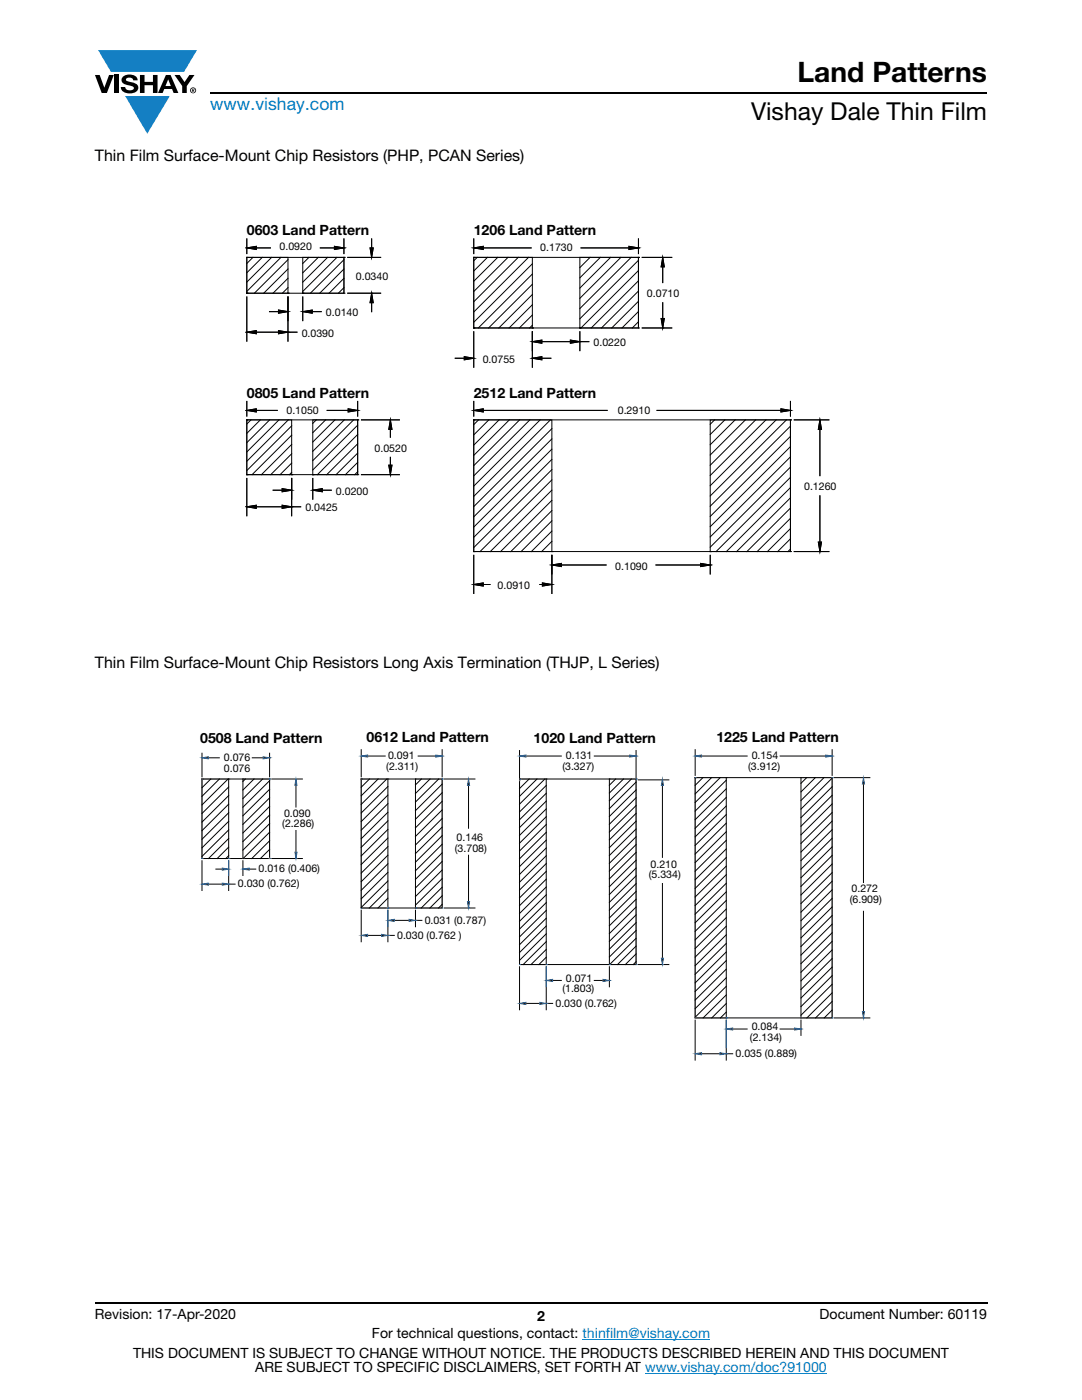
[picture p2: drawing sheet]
<svg xmlns="http://www.w3.org/2000/svg" width="216mm" height="279mm" viewBox="0 0 216 279" stroke-linecap="round" stroke-linejoin="round" font-family="sans-serif">
<g fill="#147fc3">
<path d="M19.6 10h19.7l-2.6 4.3h-1.1h-13.5z"/>
<path d="M25 19.2h8.9l-4.5 7.5z"/>
</g>
<g fill="#000">
<path d="M18.9 15h1l.9 2.5 1-2.5h.9l-1.4 3.6h-1zM22.9 15h.9v3.6h-.9zM24.6 15.3a2.1 2.1 0 0 1 2.8 .3l.1 .4h-.9a.79 .79 0 0 0-.7-.5 .79 .79 0 0 0-.8 .4l.3 .3 1 .2a1.08 1.08 0 0 1 1.2 1 1.08 1.08 0 0 1-1.1 1.2 1.73 1.73 0 0 1-2.4-1.2h.9a.96 .96 0 0 0 .8 .6 .96 .96 0 0 0 .9-.4 1.31 1.31 0 0 0-1.2-.6 1.03 1.03 0 0 1-1.1-.6 1.03 1.03 0 0 1 .2-1.1zM27.9 15h.9v1.3h1.7v-1.3h.9v3.6h-.9v-1.6h-1.7v1.6h-.9zM34.8 15h1.1l.9 1.4 1-1.4h1l-1.5 2.2v1.4h-.9v-1.4z"/>
<path d="M33.6 15.9l.5 1.3h-1.1zM33.1 15l-1.6 3.6h1l.3-.8h1.5l.3 .8h1l-1.6-3.6z"/>
<path d="M38.4 17.8h.2v.2h-.2zM38.3 17.7v.7h.1v-.3l.4 .3-.2-.3 .2-.2-.1-.2z"/>
<path d="M38.1 18a.46 .46 0 0 1 .9 0 .46 .46 0 0 1-.9 0zM37.9 18a.6 .6 0 0 0 1.2 0 .6 .6 0 0 0-1.2 0z"/>
</g>
<path d="M42 18.6h155M18.9 260h178.1" fill="none" stroke="#000" stroke-width=".36"/>
<path d="M116.2 267.3h25.5M128.7 274h36.3" fill="none" stroke="#007ec4" stroke-width=".2"/>
<path d="M49 44.6h117.9v73.9h-117.9z" fill="#fff"/>
<path d="M49.2 51.4h19.4v7.1h-19.4zM49.2 58.5h.1M49.2 51.4h8.3v7.1h-8.3zM49.2 47.6v3.1M51.1 49.5h3M60.4 58.5h.1M60.4 51.4h8.2v7.1h-8.2zM63.8 49.5h2.9M68.6 47.6v3.1" fill="none" stroke="#000" stroke-width=".2"/>
<path d="M49.2 49.5l1.9-.3v.6z" fill="#ee2123"/>
<path d="M49.2 49.5l1.9-.3v.6z" fill="none" stroke="#000" stroke-width=".2"/>
<path d="M49.2 49.5l1.9-.3v.6z" fill="#000"/>
<path d="M66.7 49.2l1.9 .3-1.9 .3z" fill="#ee2123"/>
<path d="M49.2 51.4h.1M66.7 49.2l1.9 .3-1.9 .3zM68.6 51.4h.1M68.6 49.5h.1M69.3 51.4h6.8M69.3 58.5h6.8M74.2 47.6v1.9M74.2 60.4v1.9" fill="none" stroke="#000" stroke-width=".2"/>
<path d="M66.7 49.2l1.9 .3-1.9 .3zM74.2 47.6v1.9zM74.2 60.4v1.9z" fill="#000"/>
<path d="M73.8 49.5h.7l-.3 1.9z" fill="#ee2123"/>
<path d="M73.8 49.5h.7l-.3 1.9z" fill="none" stroke="#000" stroke-width=".2"/>
<path d="M73.8 49.5h.7l-.3 1.9z" fill="#000"/>
<path d="M74.2 58.5l.3 1.9h-.7z" fill="#ee2123"/>
<path d="M49.2 59.2v9M57.5 59.2v9M68.6 51.4h.1M68.6 58.5h.1M74.2 58.5h.1M74.2 58.5l.3 1.9h-.7zM51.1 66.3h4.5M57.5 66.3h1.9" fill="none" stroke="#000" stroke-width=".2"/>
<path d="M57.5 66.3h1.9zM74.2 58.5l.3 1.9h-.7z" fill="#000"/>
<path d="M49.2 66.3l1.9-.3v.6z" fill="#ee2123"/>
<path d="M49.2 66.3l1.9-.3v.6z" fill="none" stroke="#000" stroke-width=".2"/>
<path d="M49.2 66.3l1.9-.3v.6z" fill="#000"/>
<path d="M55.6 66l1.9 .3-1.9 .3z" fill="#ee2123"/>
<path d="M49.2 58.5h.1M57.5 59.2v4.9M57.5 58.5h.1M60.4 59.2v4.9M53.7 62.2h1.9M55.6 66l1.9 .3-1.9 .3zM57.5 66.3h.1M62.3 62.2h1.9" fill="none" stroke="#000" stroke-width=".2"/>
<path d="M55.6 66l1.9 .3-1.9 .3zM53.7 62.2h1.9zM62.3 62.2h1.9z" fill="#000"/>
<path d="M55.6 61.9l1.9 .3-1.9 .3z" fill="#ee2123"/>
<path d="M55.6 61.9l1.9 .3-1.9 .3z" fill="none" stroke="#000" stroke-width=".2"/>
<path d="M55.6 61.9l1.9 .3-1.9 .3z" fill="#000"/>
<path d="M60.4 62.2l1.9-.3v.6z" fill="#ee2123"/>
<g fill="none" stroke="#000" stroke-width=".2">
<path d="M57.5 58.5h.1M60.4 58.5h.1M60.4 62.2l1.9-.3v.6zM60.4 62.2h.1M49.2 83.8h22.2v10.9h-22.2zM49.2 94.7h.1M49.2 83.8h9v10.9h-9zM49.2 80v3.1M51.1 81.9h4.3M62.4 94.7h.1M62.4 83.8h9v10.9h-9zM65.2 81.9h4.3"/>
<path d="M71.4 80v3.1"/>
</g>
<path d="M60.4 62.2l1.9-.3v.6z" fill="#000"/>
<path d="M49.2 81.9l1.9-.3v.6z" fill="#ee2123"/>
<path d="M49.2 81.9l1.9-.3v.6z" fill="none" stroke="#000" stroke-width=".2"/>
<path d="M49.2 81.9l1.9-.3v.6z" fill="#000"/>
<path d="M69.5 81.6l1.9 .3-1.9 .3z" fill="#ee2123"/>
<path d="M49.2 83.8h.1M69.5 81.6l1.9 .3-1.9 .3zM71.4 83.8h.1M71.4 81.9h.1M72 83.8h7.8M72 94.7h7.8M77.9 85.7v1.7M77.9 91.2v1.6" fill="none" stroke="#000" stroke-width=".2"/>
<path d="M69.5 81.6l1.9 .3-1.9 .3zM77.9 85.7v1.7zM77.9 91.2v1.6z" fill="#000"/>
<path d="M77.9 83.8l.3 1.9h-.6z" fill="#ee2123"/>
<path d="M77.9 83.8l.3 1.9h-.6z" fill="none" stroke="#000" stroke-width=".2"/>
<path d="M77.9 83.8l.3 1.9h-.6z" fill="#000"/>
<path d="M77.6 92.8h.6l-.3 1.9z" fill="#ee2123"/>
<path d="M49.2 95.4v7.6M58.2 95.4v7.6M71.4 83.8h.1M71.4 94.7h.1M77.6 92.8h.6l-.3 1.9zM77.9 94.7h.1M51.1 101.1h5.2M58.2 101.1h1.9" fill="none" stroke="#000" stroke-width=".2"/>
<path d="M77.6 92.8h.6l-.3 1.9zM58.2 101.1h1.9z" fill="#000"/>
<path d="M49.2 101.1l1.9-.3v.7z" fill="#ee2123"/>
<path d="M49.2 101.1l1.9-.3v.7z" fill="none" stroke="#000" stroke-width=".2"/>
<path d="M49.2 101.1l1.9-.3v.7z" fill="#000"/>
<path d="M56.3 100.8l1.9 .3-1.9 .4z" fill="#ee2123"/>
<path d="M49.2 94.7h.1M54.4 97.8h1.9M58.2 95.4v4.3M58.2 94.7h.1M62.4 95.4v4.3M64.3 97.8h1.9M56.3 100.8l1.9 .3-1.9 .4zM58.2 101.1h.1" fill="none" stroke="#000" stroke-width=".2"/>
<path d="M54.4 97.8h1.9zM64.3 97.8h1.9zM56.3 100.8l1.9 .3-1.9 .4z" fill="#000"/>
<path d="M56.3 97.5l1.9 .3-1.9 .3z" fill="#ee2123"/>
<path d="M56.3 97.5l1.9 .3-1.9 .3z" fill="none" stroke="#000" stroke-width=".2"/>
<path d="M56.3 97.5l1.9 .3-1.9 .3z" fill="#000"/>
<path d="M62.4 97.8l1.9-.3v.6z" fill="#ee2123"/>
<g fill="none" stroke="#000" stroke-width=".2">
<path d="M50.5 51.4l-1.3 1.2M52.3 51.4l-3.1 3M54.2 51.4l-5 4.9M56.1 51.4l-6.9 6.8M57.5 51.8l-6.7 6.7M57.5 57.4l-1.2 1.1M57.5 53.7l-4.9 4.8M57.5 55.5l-3 3M61.6 51.4l-1.2 1.2M63.5 51.4l-3.1 3.1M65.4 51.4l-5 4.9M67.2 51.4l-6.8 6.8"/>
<path d="M68.6 51.8l-6.7 6.7M68.6 53.7l-4.8 4.8M68.6 55.5l-2.9 3M68.6 57.4l-1.1 1.1M94.5 47.6v3.1M94.5 51.4h32.9v14.1h-32.9zM94.5 51.4h11.7v14.1h-11.7zM95.2 51.4l-.7 .6M96.4 49.5h9.7M97.3 51.4l-2.8 2.7M99.3 51.4l-4.8 4.7M101.4 51.4l-6.9 6.8"/>
<path d="M103.4 51.4l-8.9 8.8M105.5 51.4l-11 10.9M106.2 56.7l-8.7 8.8M106.2 54.7l-10.8 10.8M106.2 58.8l-6.7 6.7M106.2 52.6l-11.7 11.7M115.7 51.4h11.7v14.1h-11.7zM115.8 49.5h9.7M117.7 51.4l-2 2M119.8 51.4l-4.1 4M121.8 51.4l-6.1 6.1M123.9 51.4l-8.2 8.1"/>
<path d="M125.9 51.4l-10.2 10.2M127.4 56l-9.4 9.5M127.4 58.1l-7.4 7.4M127.4 54l-11.5 11.5M127.4 52l-11.7 11.6M127.4 47.6v3.1M94.5 65.5h.1M106.2 64.9l-.5 .6M106.2 62.9l-2.6 2.6M106.2 60.8l-4.6 4.7M115.7 65.5h.1M127.4 64.2l-1.2 1.3"/>
<path d="M127.4 62.2l-3.3 3.3M127.4 60.1l-5.3 5.4M50.1 83.8l-.9 .8M51.9 83.8l-2.7 2.7M53.8 83.8l-4.6 4.5M55.7 83.8l-6.5 6.4M57.5 83.8l-8.3 8.3M58.2 94.7h.1M58.2 85l-9 8.9M58.2 90.6l-4.2 4.1M58.2 86.8l-7.9 7.9M58.2 92.4l-2.3 2.3"/>
<path d="M58.2 88.7l-6 6M58.2 94.3l-.5 .4M62.4 94.7h.1M62.4 97.8h.1M62.4 97.8l1.9-.3v.6zM63.1 83.8l-.7 .7M65 83.8l-2.6 2.6M66.8 83.8l-4.4 4.4M68.7 83.8l-6.3 6.3M70.6 83.8l-8.2 8.1M71.4 90.4l-4.3 4.3M71.4 92.3l-2.5 2.4"/>
<path d="M71.4 88.6l-6.2 6.1M71.4 94.1l-.6 .6M71.4 86.7l-8.1 8M71.4 84.9l-9 8.9M95.5 83.8l-1 1M97.5 83.8l-3 3M99.6 83.8l-5.1 5M101.6 83.8l-7.1 7.1M103.7 83.8l-9.2 9.1M105.7 83.8l-11.2 11.2M107.8 83.8l-13.3 13.2M109.8 83.8l-15.3 15.3"/>
<path d="M110.1 99.9l-10.2 10.2M110.1 97.8l-12.3 12.3M110.1 95.8l-14.3 14.3M110.1 85.5l-15.6 15.6M110.1 87.6l-15.6 15.5M110.1 89.6l-15.6 15.6M110.1 91.7l-15.6 15.5M110.1 93.7l-15.6 15.6M142.6 83.8l-.9 .9M144.6 83.8l-2.9 2.9M146.7 83.8l-5 5M148.7 83.8l-7 7"/>
<path d="M150.8 83.8l-9.1 9M152.8 83.8l-11.1 11.1M154.9 83.8l-13.2 13.1M156.9 83.8l-15.2 15.2M157.7 99.4l-10.7 10.7M157.7 95.3l-14.8 14.8M157.7 97.3l-12.8 12.8M157.7 85l-16 16M157.7 87.1l-16 16M157.7 89.1l-16 16M157.7 91.2l-16 16M157.7 93.2l-16 16"/>
<path d="M110.1 108l-2 2.1M110.1 106l-4.1 4.1M110.1 103.9l-6.1 6.2M110.1 101.9l-8.2 8.2M157.7 109.6l-.5 .5M157.7 107.5l-2.5 2.6M157.7 101.4l-8.7 8.7M157.7 105.5l-4.6 4.6M157.7 103.4l-6.6 6.7"/>
</g>
<path d="M62.4 97.8l1.9-.3v.6z" fill="#000"/>
<path d="M94.5 49.5l1.9-.3v.6z" fill="#3a54a4"/>
<path d="M94.5 49.5l1.9-.3v.6z" fill="none" stroke="#000" stroke-width=".2"/>
<path d="M94.5 49.5l1.9-.3v.6z" fill="#000"/>
<path d="M125.5 49.2l1.9 .3-1.9 .3z" fill="#3a54a4"/>
<path d="M94.5 51.4h.1M125.5 49.2l1.9 .3-1.9 .3zM127.4 51.4h.1M127.4 49.5h.1M128.1 51.4h6M132.2 53.3v3.2M128.1 65.5h6M132.2 60.3v3.3" fill="none" stroke="#000" stroke-width=".2"/>
<path d="M125.5 49.2l1.9 .3-1.9 .3z" fill="#000"/>
<path d="M132.2 51.4l.4 1.9h-.7z" fill="#3a54a4"/>
<path d="M132.2 51.4l.4 1.9h-.7z" fill="none" stroke="#000" stroke-width=".2"/>
<path d="M132.2 51.4l.4 1.9h-.7z" fill="#000"/>
<path d="M131.9 63.6h.7l-.4 1.9z" fill="#3a54a4"/>
<path d="M127.4 51.4h.1M90.7 71.5h1.9M94.5 66.1v7.3M106.2 66.1v7.3M108.1 71.5h1.9M127.4 65.5h.1M131.9 63.6h.7l-.4 1.9zM132.2 65.5h.1" fill="none" stroke="#000" stroke-width=".2"/>
<path d="M90.7 71.5h1.9zM108.1 71.5h1.9zM131.9 63.6h.7l-.4 1.9z" fill="#000"/>
<path d="M92.6 71.2l1.9 .3-1.9 .3z" fill="#3a54a4"/>
<path d="M92.6 71.2l1.9 .3-1.9 .3z" fill="none" stroke="#000" stroke-width=".2"/>
<path d="M92.6 71.2l1.9 .3-1.9 .3z" fill="#000"/>
<path d="M106.2 71.5l1.9-.3v.6z" fill="#3a54a4"/>
<path d="M94.5 65.5h.1M106.2 65.5h.1M106.2 71.5h.1M106.2 66.1v4M106.2 71.5l1.9-.3v.6zM108.1 68.2h5.7M115.7 66.1v4M115.7 68.2h1.9" fill="none" stroke="#000" stroke-width=".2"/>
<path d="M106.2 71.5l1.9-.3v.6zM115.7 68.2h1.9z" fill="#000"/>
<path d="M106.2 68.2l1.9-.3v.6z" fill="#3a54a4"/>
<path d="M106.2 68.2l1.9-.3v.6z" fill="none" stroke="#000" stroke-width=".2"/>
<path d="M106.2 68.2l1.9-.3v.6z" fill="#000"/>
<path d="M113.8 67.9l1.9 .3-1.9 .3z" fill="#3a54a4"/>
<g fill="none" stroke="#000" stroke-width=".2">
<path d="M106.2 65.5h.1M113.8 67.9l1.9 .3-1.9 .3zM115.7 65.5h.1M115.7 68.2h.1M94.5 83.8h63.2v26.3h-63.2zM94.5 83.8h15.6v26.3h-15.6zM94.5 80v3.1M96.4 81.9h24.8M131 81.9h24.8M141.7 83.8h16v26.3h-16zM157.7 80v3.1M94.5 110.1h.1"/>
<path d="M141.7 110.1h.1"/>
</g>
<path d="M113.8 67.9l1.9 .3-1.9 .3z" fill="#000"/>
<path d="M94.5 81.9l1.9-.3v.6z" fill="#3a54a4"/>
<path d="M94.5 81.9l1.9-.3v.6z" fill="none" stroke="#000" stroke-width=".2"/>
<path d="M94.5 81.9l1.9-.3v.6z" fill="#000"/>
<path d="M155.8 81.6l1.9 .3-1.9 .3z" fill="#3a54a4"/>
<path d="M94.5 83.8h.1M155.8 81.6l1.9 .3-1.9 .3zM157.7 83.8h.1M157.7 81.9h.1M158.4 83.8h7.1M163.6 85.7v9.3M163.6 98.8v9.4M158.4 110.1h7.1" fill="none" stroke="#000" stroke-width=".2"/>
<path d="M155.8 81.6l1.9 .3-1.9 .3z" fill="#000"/>
<path d="M163.6 83.8l.3 1.9h-.6z" fill="#3a54a4"/>
<path d="M163.6 83.8l.3 1.9h-.6z" fill="none" stroke="#000" stroke-width=".2"/>
<path d="M163.6 83.8l.3 1.9h-.6z" fill="#000"/>
<path d="M163.3 108.2h.6l-.3 1.9z" fill="#3a54a4"/>
<path d="M157.7 83.8h.1M94.5 110.7v7.8M96.4 116.6h1.5M107.6 116.6h.6M110.1 110.7v7.8M157.7 110.1h.1M163.3 108.2h.6l-.3 1.9zM163.6 110.1h.1" fill="none" stroke="#000" stroke-width=".2"/>
<path d="M96.4 116.6h1.5zM107.6 116.6h.6zM163.3 108.2h.6l-.3 1.9z" fill="#000"/>
<path d="M94.5 116.6l1.9-.3v.7z" fill="#3a54a4"/>
<path d="M94.5 116.6l1.9-.3v.7z" fill="none" stroke="#000" stroke-width=".2"/>
<path d="M94.5 116.6l1.9-.3v.7z" fill="#000"/>
<path d="M108.2 116.3l1.9 .3-1.9 .4z" fill="#3a54a4"/>
<path d="M94.5 110.1h.1M108.2 116.3l1.9 .3-1.9 .4zM110.1 110.1h.1M110.1 116.6h.1M110.1 110.7v3.9M112 112.8h9M130.8 112.8h9M141.7 110.7v3.9" fill="none" stroke="#000" stroke-width=".2"/>
<path d="M108.2 116.3l1.9 .3-1.9 .4z" fill="#000"/>
<path d="M110.1 112.8l1.9-.4v.7z" fill="#3a54a4"/>
<path d="M110.1 112.8l1.9-.4v.7z" fill="none" stroke="#000" stroke-width=".2"/>
<path d="M110.1 112.8l1.9-.4v.7z" fill="#000"/>
<path d="M139.8 112.4l1.9 .4-1.9 .3z" fill="#3a54a4"/>
<path d="M110.1 110.1h.1M139.8 112.4l1.9 .4-1.9 .3zM141.7 110.1h.1M141.7 112.8h.1" fill="none" stroke="#000" stroke-width=".2"/>
<path d="M139.8 112.4l1.9 .4-1.9 .3z" fill="#000"/>
<path d="M39.9 145.7h136.1v65.9h-136.1z" fill="#fff"/>
<g fill="none" stroke="#818180" stroke-width=".2">
<path d="M40.3 155.5h.1M45.6 155.5h.1M45.6 155.5h-5.3v15.8h5.3M48.5 155.5h.1M48.5 155.5h5.3v15.8h-5.3M77.4 155.5h-5.3v25.7h5.3M77.4 155.5h.1M82.9 155.5h.1M82.9 155.5h5.3v25.7h-5.3M104 155.5l-.3 .3M109 155.5h.1M109 155.5h-5.3v37h5.3"/>
<path d="M121.6 155.5h.1M121.6 155.5h5.3v37h-5.3M144.9 155.2h.1M144.9 155.2h-6.2v48h6.2M159.8 155.2h.1M159.8 155.2h6.2v48h-6.2M53.8 171.2l-.1 .1M77.4 181l-.3 .2"/>
</g>
<g fill="none" stroke="#000" stroke-width=".2">
<path d="M40.3 155.5h13.5v15.8h-13.5zM40.3 150.3v4.7M41.6 151.2h2.2M42.1 155.5l-1.8 1.7M43.8 155.5l-3.5 3.4M45.5 155.5l-5.2 5.1M45.6 155.5v15.8M45.6 157.1l-5.3 5.2M45.6 158.8l-5.3 5.3M48.5 155.5v15.8M49 155.5l-.5 .5M50.3 151.2h2.2"/>
<path d="M50.7 155.5l-2.2 2.2M52.4 155.5l-3.9 3.9M53.8 150.3v4.7M53.8 155.8l-5.3 5.3M53.8 157.5l-5.3 5.3M53.8 159.2l-5.3 5.3M54.2 155.5h6.1M59.1 156.7v4.4M72.1 155.5h16.1v25.7h-16.1zM72.1 149.6v5.4M73.4 150.9h3.5M73.7 155.5l-1.6 1.6"/>
<path d="M75.4 155.5l-3.3 3.3M77.2 155.5l-5.1 5M77.4 155.5v25.7M77.4 157l-5.3 5.2M77.4 158.7l-5.3 5.3M82.9 155.5v25.7M83.4 150.9h3.6M84.1 155.5l-1.2 1.1M85.8 155.5l-2.9 2.9M87.5 155.5l-4.6 4.6M88.2 149.6v5.4M88.2 156.5l-5.3 5.3"/>
<path d="M88.2 158.2l-5.3 5.3M88.2 159.9l-5.3 5.3M88.7 155.5h6.1M93.5 156.7v8.6M103.7 149.8v5.4M103.7 155.5h23.2v37h-23.2zM104.9 150.9h7.1M105.6 155.5l-1.9 1.9M107.2 155.5l-3.5 3.4M108.7 155.5l-5 5M109 155.5v37M109 156.8l-5.3 5.2"/>
<path d="M109 158.3l-5.3 5.3M109 159.9l-5.3 5.3M118.6 150.9h7M121.6 155.5v37M122.8 155.5l-1.2 1.2M124.4 155.5l-2.8 2.8M126 155.5l-4.4 4.3M126.9 149.8v5.4M126.9 156.1l-5.3 5.3M126.9 159.2l-5.3 5.3M126.9 157.6l-5.3 5.3M127.4 155.6h6.1"/>
<path d="M132.2 156.9v14.2M138.7 155.2h27.3v47.9h-27.3zM138.7 149.6v5.2M140 150.9h9.1M140.3 155.2l-1.6 1.5M142 155.2l-3.3 3.2M143.7 155.2l-5 5M144.9 155.7l-6.2 6.2M144.9 157.4l-6.2 6.2M144.9 159.1l-6.2 6.2M144.9 155.2v47.9M155.7 150.9h9.1"/>
<path d="M159.8 155.2v47.9M161 155.2l-1.2 1.1M162.7 155.2l-2.9 2.8M164.4 155.2l-4.6 4.6M166 155.3l-6.2 6.2M166 157l-6.2 6.2M166 158.7l-6.2 6.2M166 149.6v5.2M166.5 155.2h7.1M172.3 156.5v19.6M40.3 171.8v5.9M41.6 176.4h2.8"/>
<path d="M43.1 173.5h1.3M45.6 170.8l-.5 .5M45.6 169.1l-2.3 2.2M45.6 171.8v5.9M45.6 176.4h1.3M45.6 167.3l-4 4M45.6 160.5l-5.3 5.3M45.6 162.2l-5.3 5.3M45.6 163.9l-5.3 5.3M45.6 165.6l-5.3 5.3M48.5 171.8v2.9M49.8 173.5h1.2"/>
<path d="M53.8 160.9l-5.3 5.3M53.8 162.7l-5.3 5.3M53.8 164.4l-5.3 5.3M53.8 166.1l-5.3 5.2M53.8 167.8l-3.6 3.5M53.8 169.5l-1.8 1.8M54.2 171.3h6.1M59.1 165.7v4.4M77.4 160.4l-5.3 5.3M77.4 162.1l-5.3 5.3M77.4 163.8l-5.3 5.3M77.4 165.5l-5.3 5.3"/>
<path d="M77.4 167.2l-5.3 5.3M77.4 169l-5.3 5.2M77.4 170.7l-5.3 5.3M77.4 172.4l-5.3 5.3M77.4 174.1l-5.3 5.3M77.4 175.8l-5.3 5.3M77.4 177.5l-3.7 3.7M77.4 179.2l-2 2M88.2 178.8l-2.4 2.4M88.2 177.1l-4.1 4.1M88.2 161.6l-5.3 5.3M88.2 163.3l-5.3 5.3"/>
<path d="M88.2 165.1l-5.3 5.3M88.2 166.8l-5.3 5.3M88.2 168.5l-5.3 5.3M88.2 170.2l-5.3 5.3M88.2 171.9l-5.3 5.3M88.2 173.6l-5.3 5.3M88.2 175.3l-5.3 5.3M93.5 170.7v9.2M109 161.4l-5.3 5.3M109 163l-5.3 5.3M109 164.5l-5.3 5.3M109 166.1l-5.3 5.3"/>
<path d="M109 167.7l-5.3 5.3M109 169.2l-5.3 5.3M109 170.8l-5.3 5.3M109 172.3l-5.3 5.3M109 173.9l-5.3 5.3M109 175.5l-5.3 5.2M109 177l-5.3 5.3M109 178.6l-5.3 5.3M126.9 170.1l-5.3 5.3M126.9 160.8l-5.3 5.3M126.9 162.3l-5.3 5.3M126.9 163.9l-5.3 5.3"/>
<path d="M126.9 168.6l-5.3 5.2M126.9 171.7l-5.3 5.3M126.9 173.2l-5.3 5.3M126.9 165.4l-5.3 5.3M126.9 167l-5.3 5.3M126.9 174.8l-5.3 5.3M126.9 176.3l-5.3 5.3M126.9 177.9l-5.3 5.3M126.9 179.5l-5.3 5.3M132.2 176.3v14.9M144.9 171.1l-6.2 6.2M144.9 172.8l-6.2 6.2"/>
<path d="M144.9 174.6l-6.2 6.1M144.9 178l-6.2 6.2M144.9 179.7l-6.2 6.2M144.9 160.8l-6.2 6.2M144.9 162.6l-6.2 6.1M144.9 164.3l-6.2 6.1M144.9 166l-6.2 6.2M144.9 167.7l-6.2 6.2M144.9 169.4l-6.2 6.2M144.9 176.3l-6.2 6.1M166 160.4l-6.2 6.2M166 162.2l-6.2 6.1"/>
<path d="M166 163.9l-6.2 6.1M166 165.6l-6.2 6.2M166 167.3l-6.2 6.2M166 169l-6.2 6.2M166 170.7l-6.2 6.2M166 172.4l-6.2 6.2M166 174.2l-6.2 6.1M166 175.9l-6.2 6.1M166 177.6l-6.2 6.2M166 179.3l-6.2 6.2M72.1 181.7v6.2M73.4 186.7h2.7"/>
<path d="M77.4 181.7v6.2M77.4 186.7h1.3M78.7 183.7h2.9M82.9 181.7v3.2M82.9 183.7h1.3M88.2 180.5l-.7 .7M88.7 181.2h6.1M103.7 192.9v8.6M109 189.5l-3 3M109 191l-1.5 1.5M109 180.1l-5.3 5.3M109 181.7l-5.3 5.3"/>
<path d="M109 183.2l-5.3 5.3M109 184.8l-5.3 5.3M109 186.4l-5.3 5.3M109 192.9v8.6M109 187.9l-4.6 4.6M110.3 195.7h1.7M118.6 195.7h1.7M121.6 192.9v4M126.9 191.9l-.5 .6M126.9 190.4l-2.1 2.1M126.9 188.8l-3.7 3.7M126.9 181l-5.3 5.3"/>
<path d="M126.9 182.6l-5.3 5.3M126.9 184.1l-5.3 5.3M126.9 185.7l-5.3 5.3M126.9 187.3l-5.3 5.2M127.4 192.5h6.1M144.9 198.6l-4.6 4.5M144.9 183.1l-6.2 6.2M144.9 184.8l-6.2 6.2M144.9 186.6l-6.2 6.1M144.9 188.3l-6.2 6.1M144.9 191.7l-6.2 6.2M144.9 193.4l-6.2 6.2"/>
<path d="M144.9 195.1l-6.2 6.2M144.9 196.8l-6.2 6.2M144.9 181.4l-6.2 6.2M144.9 190l-6.2 6.2M166 199.9l-3.3 3.2M166 198.1l-5 5M166 181l-6.2 6.2M166 182.7l-6.2 6.2M166 184.4l-6.2 6.2M166 186.2l-6.2 6.1M166 187.9l-6.2 6.1M166 189.6l-6.2 6.2"/>
<path d="M166 191.3l-6.2 6.2M166 193l-6.2 6.2M166 194.7l-6.2 6.2M166 196.4l-6.2 6.2M172.3 181.9v20M104.9 200.3h2.8M109 200.3h1.3M138.7 203.6v8M140 210.3h3.6M144.9 200.3l-2.9 2.8M144.9 202l-1.1 1.1M144.9 203.6v8"/>
<path d="M144.9 210.3h1.3M146.2 205.4h2.9M155.7 205.4h2.8M159.8 203.6v3M166 201.6l-1.5 1.5M166.5 203.2h7.1"/>
</g>
<path d="M40.3 155.5h.1M72.1 155.5h.1M103.7 155.5h.1M138.7 155.2h.1" fill="none" stroke="#050504" stroke-width=".2"/>
<g fill="#000">
<path d="M40.3 151.2l1.3-.2v.4zM52.5 151l1.3 .2-1.3 .2zM59.1 155.5l.2 1.2h-.5zM72.1 150.9l1.3-.2v.4zM87 150.7l1.2 .2-1.2 .2zM93.5 155.5l.2 1.2h-.4zM103.7 150.9l1.2-.2v.4zM125.6 150.7l1.3 .2-1.3 .2zM132.2 155.5l.2 1.2h-.4zM138.7 150.9l1.3-.2v.4zM164.8 150.7l1.2 .2-1.2 .2zM172.3 155.2l.2 1.3h-.4z"/>
<path d="M40.3 176.4l1.3-.2v.5zM44.4 176.2l1.2 .2-1.2 .3zM44.4 173.2l1.2 .3-1.2 .2zM48.5 173.5l1.2-.3v.5zM58.8 170.1h.5l-.2 1.2zM93.3 179.9h.4l-.2 1.3zM72.1 186.7l1.3-.2v.4zM76.1 186.5l1.3 .2-1.3 .2zM77.4 183.7l1.3-.2v.4zM81.6 183.5l1.3 .2-1.3 .2zM109 195.7l1.3-.2v.4zM120.3 195.5l1.3 .2-1.3 .2z"/>
<path d="M132 191.2h.4l-.2 1.3zM103.7 200.3l1.2-.3v.5zM107.7 200l1.3 .3-1.3 .2zM138.7 210.3l1.3-.2v.4zM143.6 210.1l1.3 .2-1.3 .2zM144.9 205.4l1.3-.2v.4zM158.5 205.2l1.3 .2-1.3 .2zM172.1 201.9h.4l-.2 1.2z"/>
</g>
<g fill="#000">
<path d="M40.3 151.2l1.3-.2v.4zM52.5 151l1.3 .2-1.3 .2zM59.1 155.5l.2 1.2h-.5zM72.1 150.9l1.3-.2v.4zM87 150.7l1.2 .2-1.2 .2zM93.5 155.5l.2 1.2h-.4zM103.7 150.9l1.2-.2v.4zM125.6 150.7l1.3 .2-1.3 .2zM132.2 155.5l.2 1.2h-.4zM138.7 150.9l1.3-.2v.4zM164.8 150.7l1.2 .2-1.2 .2zM172.3 155.2l.2 1.3h-.4z"/>
<path d="M40.3 176.4l1.3-.2v.5zM44.4 176.2l1.2 .2-1.2 .3zM44.4 173.2l1.2 .3-1.2 .2zM48.5 173.5l1.2-.3v.5zM58.8 170.1h.5l-.2 1.2zM93.3 179.9h.4l-.2 1.3zM72.1 186.7l1.3-.2v.4zM76.1 186.5l1.3 .2-1.3 .2zM77.4 183.7l1.3-.2v.4zM81.6 183.5l1.3 .2-1.3 .2zM109 195.7l1.3-.2v.4zM120.3 195.5l1.3 .2-1.3 .2z"/>
<path d="M132 191.2h.4l-.2 1.3zM103.7 200.3l1.2-.3v.5zM107.7 200l1.3 .3-1.3 .2zM138.7 210.3l1.3-.2v.4zM143.6 210.1l1.3 .2-1.3 .2zM144.9 205.4l1.3-.2v.4zM158.5 205.2l1.3 .2-1.3 .2zM172.1 201.9h.4l-.2 1.2z"/>
</g>
<g fill="none" stroke="#3a54a4" stroke-width=".2">
<path d="M40.3 155.5h.1M40.3 151.2l1.3-.2v.4zM52.5 151l1.3 .2-1.3 .2zM53.8 155.5h.1M53.8 151.2h.1M59.1 155.5l.2 1.2h-.5zM72.1 155.5h.1M72.1 150.9l1.3-.2v.4zM87 150.7l1.2 .2-1.2 .2zM88.2 155.5h.1M88.2 150.9h.1M93.5 155.5l.2 1.2h-.4z"/>
<path d="M103.7 150.9l1.2-.2v.4zM103.7 155.5h.1M125.6 150.7l1.3 .2-1.3 .2zM126.9 155.5h.1M126.9 150.9h.1M132.2 155.5l.2 1.2h-.4zM138.7 150.9l1.3-.2v.4zM138.7 155.2h.1M164.8 150.7l1.2 .2-1.2 .2zM166 155.2h.1M166 150.9h.1M172.3 155.2l.2 1.3h-.4z"/>
<path d="M40.3 171.3h.1M40.3 176.4l1.3-.2v.5zM44.4 176.2l1.2 .2-1.2 .3zM44.4 173.2l1.2 .3-1.2 .2zM45.6 171.8v2.9M45.6 171.3h.1M45.6 176.4h.1M48.5 171.3h.1M48.5 173.5h.1M48.5 173.5l1.2-.3v.5zM53.8 171.3h.1M58.8 170.1h.5l-.2 1.2z"/>
<path d="M59.1 171.3h.1M93.3 179.9h.4l-.2 1.3zM72.1 181.2h.1M72.1 186.7l1.3-.2v.4zM76.1 186.5l1.3 .2-1.3 .2zM77.4 181.7v3.2M77.4 181.2h.1M77.4 186.7h.1M77.4 183.7l1.3-.2v.4zM81.6 183.5l1.3 .2-1.3 .2zM82.9 181.2h.1M82.9 183.7h.1"/>
<path d="M88.2 181.2h.1M93.5 181.2h.1M103.7 192.5h.1M109 195.7l1.3-.2v.4zM109 192.9v4M109 192.5h.1M120.3 195.5l1.3 .2-1.3 .2zM121.6 192.5h.1M121.6 195.7h.1M126.9 192.5h.1M132 191.2h.4l-.2 1.3zM132.2 192.5h.1"/>
<path d="M103.7 200.3l1.2-.3v.5zM107.7 200l1.3 .3-1.3 .2zM109 200.3h.1M138.7 210.3l1.3-.2v.4zM138.7 203.1h.1M143.6 210.1l1.3 .2-1.3 .2zM144.9 203.6v5.5M144.9 203.1h.1M144.9 210.3h.1M144.9 205.4l1.3-.2v.4zM158.5 205.2l1.3 .2-1.3 .2zM159.8 203.1h.1"/>
<path d="M159.8 205.4h.1M166 203.2h.1M172.1 201.9h.4l-.2 1.2zM172.3 203.2h.1"/>
</g>
<text font-size="5.6" x="159.1" y="16.4">Land Patterns</text>
<text font-size="4.9" x="149.9" y="24">Vishay Dale Thin Film</text>
<text font-size="3.5" fill="#007ec4" x="42" y="21.9">www.vishay.com</text>
<g font-size="3.2">
<text x="18.9" y="32.1">Thin Film Surface-Mount Chip Resistors (PHP, PCAN Series)</text>
<text x="18.9" y="133.2">Thin Film Surface-Mount Chip Resistors Long Axis Termination (THJP, L Series)</text>
</g>
<g font-size="2.8">
<text x="49.2" y="47">0603 Land Pattern</text>
<text x="94.5" y="47">1206 Land Pattern</text>
<text x="49.2" y="79.4">0805 Land Pattern</text>
<text x="94.5" y="79.4">2512 Land Pattern</text>
<text x="39.9" y="148.3">0508 Land Pattern</text>
<text x="73.1" y="148.1">0612 Land Pattern</text>
<text x="106.5" y="148.3">1020 Land Pattern</text>
<text x="142.9" y="148.1">1225 Land Pattern</text>
<text x="18.9" y="263.3">Revision: 17-Apr-2020</text>
<text x="107.2" y="263.6">2</text>
<text x="163.6" y="263.3">Document Number: 60119</text>
<text x="74.2" y="267.1">For technical questions, contact: thinfilm@vishay.com</text>
<text x="26.5" y="271">THIS DOCUMENT IS SUBJECT TO CHANGE WITHOUT NOTICE. THE PRODUCTS DESCRIBED HEREIN AND THIS DOCUMENT</text>
<text x="50.9" y="273.8">ARE SUBJECT TO SPECIFIC DISCLAIMERS, SET FORTH AT www.vishay.com/doc?91000</text>
</g>
<g font-size="2.1">
<text x="55.8" y="49.8">0.0920</text>
<text x="107.8" y="50.1">0.1730</text>
<text x="71" y="55.9">0.0340</text>
<text x="129.1" y="59.3">0.0710</text>
<text x="65" y="63.1">0.0140</text>
<text x="60.2" y="67.2">0.0390</text>
<text x="118.4" y="69.1">0.0220</text>
<text x="96.3" y="72.4">0.0755</text>
<text x="57.2" y="82.5">0.1050</text>
<text x="123.3" y="82.5">0.2910</text>
<text x="74.7" y="90.2">0.0520</text>
<text x="67" y="98.8">0.0200</text>
<text x="160.5" y="97.9">0.1260</text>
<text x="60.9" y="102.1">0.0425</text>
<text x="122.8" y="113.7">0.1090</text>
<text x="99.3" y="117.6">0.0910</text>
<text x="44.7" y="151.9">0.076</text>
<text x="44.7" y="154">0.076</text>
<text x="77.1" y="153.6">(2.311)</text>
<text x="77.4" y="151.5">0.091</text>
<text x="112.2" y="153.6">(3.327)</text>
<text x="112.9" y="151.5">0.131</text>
<text x="149.3" y="153.6">(3.912)</text>
<text x="150" y="151.5">0.154</text>
<text x="56.3" y="165.1">(2.286)</text>
<text x="56.7" y="163">0.090</text>
<text x="91.1" y="167.9">0.146</text>
<text x="90.8" y="170">(3.708)</text>
<text x="129.8" y="173.2">0.210</text>
<text x="47.5" y="177.1">0.030 (0.762)</text>
<text x="51.6" y="174.1">0.016 (0.406)</text>
<text x="129.5" y="175.3">(5.334)</text>
<text x="169.9" y="178">0.272</text>
<text x="84.7" y="184.3">0.031 (0.787)</text>
<text x="169.6" y="180.2">(6.909)</text>
<text x="79.2" y="187.3">0.030 (0.762 )</text>
<text x="112.9" y="195.9">0.071</text>
<text x="110.8" y="200.9">0.030 (0.762)</text>
<text x="112.2" y="198.1">(1.803)</text>
<text x="149.6" y="207.8">(2.134)</text>
<text x="150" y="205.6">0.084</text>
<text x="146.8" y="210.9">0.035 (0.889)</text>
</g>
</svg>
